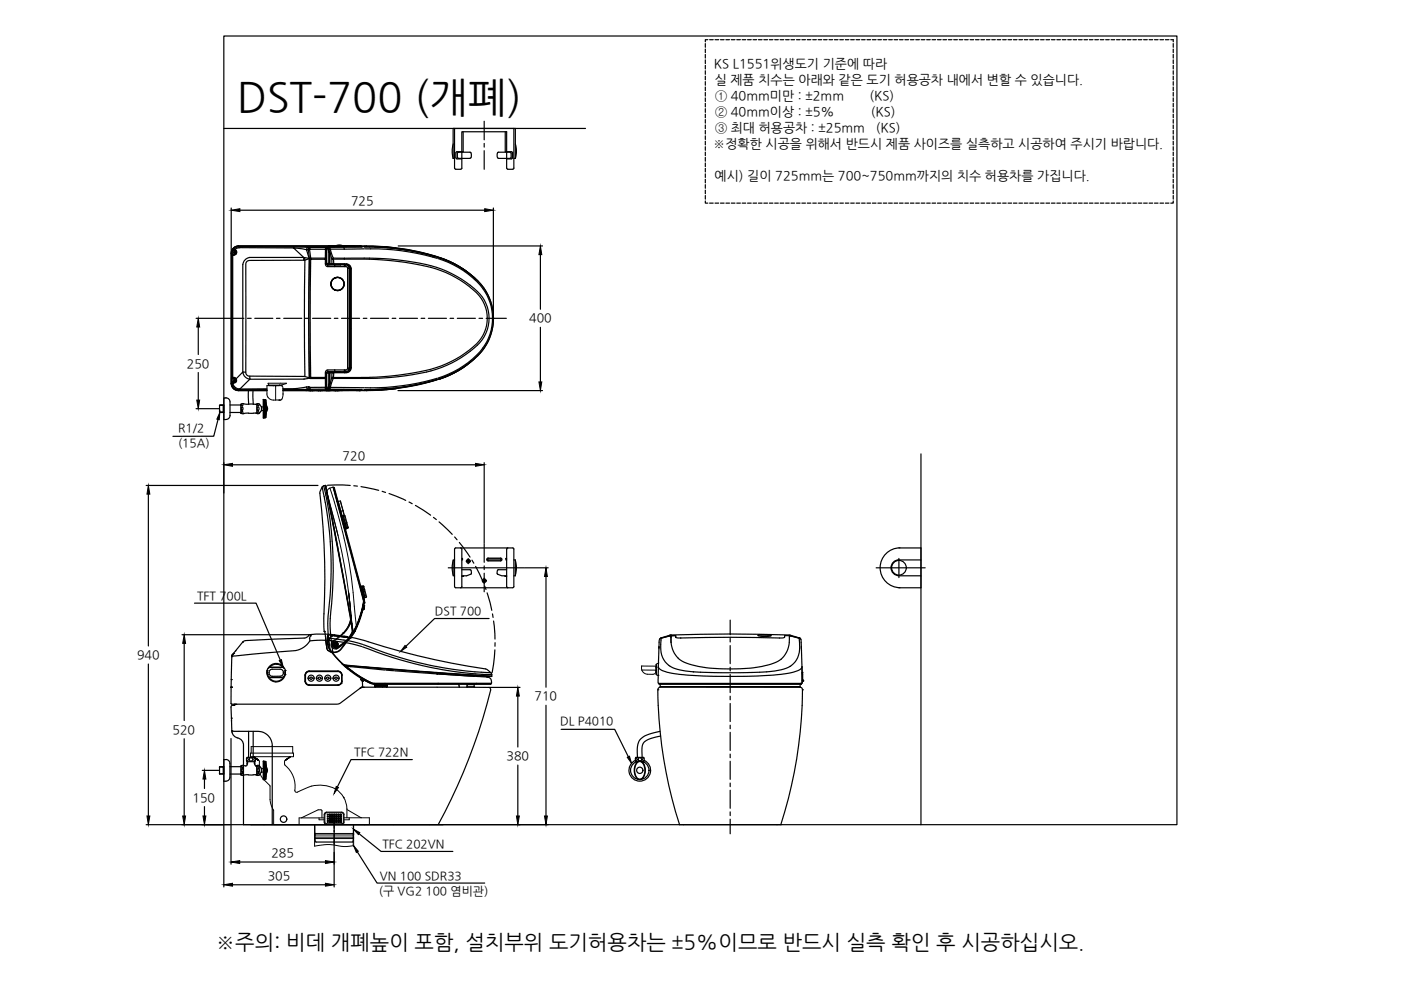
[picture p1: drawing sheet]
<svg xmlns="http://www.w3.org/2000/svg" width="297mm" height="210mm" viewBox="0 0 297 210" stroke-linecap="round" stroke-linejoin="round" font-family="sans-serif">
<!-- layer: 0 -->
<g fill="none" stroke="#000" stroke-width=".25">
<path d="M49 44.1v9.4M49 53.7v27.6M49 53.7h.1M49.1 53.7h.1M49.1 53.7v27.6M49.1 53.9h.1M49.1 54v.1M49.1 53.9v.1M49.2 53.1h.5M49.2 53.9l-.1 .2M49.2 53.9h.5M49.2 53.7v.2"/>
<path d="M49.3 52.9l.1 .2h.3M49.4 54l-.2 .1v25.9h.1M49.6 52.8l-.3 .1M49.6 52.8l.1 .3M49.6 52.8h.1M49.6 52.8l.2 .1v.2M49.7 54l-.6 .1M49.7 54h.1M49.7 53.9l-.1 .2 .1-.1M49.7 53.1h.1M49.7 53.9h-.5l.2 .1M49.7 53.1l-.4 .1-.2 .8"/>
<path d="M49.7 53.2a.35 .35 0 0 1 .3 .3 .35 .35 0 0 1-.3 .4M49.7 53.9v.1M49.7 53.1a.39 .39 0 0 1 .4 .4 .39 .39 0 0 1-.4 .4M49.8 53.1l.3 .4-.1 .4M49.9 53.5l-.2 .2M50 53.2a.44 .44 0 0 1 .1 .5 .44 .44 0 0 1-.4 .3M50.5 52.2h.1M50.5 52.2a1.54 1.54 0 0 0-1.5 1.5M50.6 52.1a1.53 1.53 0 0 0-1.6 1.6M50.6 52.2l.1 .1 14.7 .1M50.6 52.2a1.48 1.48 0 0 0-1.5 1.5l.2-.8M50.6 52.2h19.1"/>
<path d="M50.7 52.5v-.2l-.5 .1-.6 .4M50.9 52.5l-1.1 .4a.65 .65 0 0 1 .3 .8 .65 .65 0 0 1-.8 .4v25.9M50.9 44.6h51.9M50.9 52.3v.2M52.3 55.4l.7-.2h11.6v24.6l-11.6-.1a.77 .77 0 0 1-.9-.8v-23zM62.3 52.4v.2l-11.4-.1M64.4 55.2v-.6h-11.4a1.76 1.76 0 0 0-1.5 1.5v22.8h.6M64.6 54.6l-2.3-2 2.7 .3 .1-.3 .3-.2 3.6 .1v.3l.2 .1v1.9M64.6 54.6l1 .2-1 .4zM65.4 53l-.4-.1 .6 1.9M65.5 52.6l.3-.1-.1 .3h-.2l-.2 .2zM65.6 54.8h.1"/>
<path d="M65.6 55v-.2l-.2 12.7 .2 12.6v-.1M65.6 54.8h.3zM65.6 52.9l-.2 .1 .2 1.8M65.9 54.7l-.2-1.9h3.3v1.9l.2 .2-.2-.1M65.9 54.7l-.3 .1M69 55.9h.2M69 52.4l.3 .3 .2-.1 .1 .2M69.2 55.9v-1l-.2 .1v-.3h-3.1v.3h-.3l-.1 18.8 .1 6.2h.3v.3M69.2 55.9l.3 .3M69.2 52.9l.1-.2v3.2M69.3 55.9h-.1M69.3 55.9l.2 .2"/>
<path d="M69.5 56.2v.3M69.5 56.2h1.4l.1 .3M69.5 52.4h-.5l.3 .3M69.5 52.5l.4 1.3v2.1l.5 .1M69.5 52.5h.2M69.5 56.1v.1M69.5 52.4h.1M69.6 52.8l.1 .6M69.6 52.8h.1M69.6 52.2l3.3 .1M69.6 52.2h.1M69.7 52.2h.1"/>
<path d="M69.7 52.5l.2 .4M69.7 52.2h.5zM69.7 52.2h.5M69.7 52.1v.1M69.7 55.9h-.4M69.7 52.1l-19.2 .1M69.7 53.2v2.7M69.7 55.9h.2M69.7 55.8l.2 .3M69.7 53.4l.1 .2M69.7 53.3v.1M69.8 53.6l.1 .3"/>
<path d="M69.8 53.5v.1M69.8 52.1l-.1 .1M69.8 52.1h.1M69.8 52.1h5M69.8 52.1h-.1M69.8 53.6h.1M69.9 53.9v2M69.9 53.9h.1M69.9 52.1h.3M69.9 52.1h.1M69.9 55.9l.1 .1M69.9 52.1h3.2"/>
<path d="M70 52.1h.1M70 52.4l-.5 .1M70 52.1h1.3zM70 52.1h3.5h-.4M70 56h.4M70 52.4h-.4h.2l-.1 .1M70 52.1h4.1M70.2 52.1h.1M70.2 52.2l2.7 .1M70.2 52.2h2.7M70.4 54.9h.3l.1 1-.4 .1zM70.4 54.9l.3-.2v.2h2.3"/>
<path d="M70.4 56h.1M70.7 56h2.3a1.07 1.07 0 0 1 1.5 1v20.9a1.08 1.08 0 0 1-1.1 1.1M70.9 56v.1M70.9 56.1h1.4M70.9 56.1h.1M70.9 56.1h1.3M71 56.5l-1.8-.1-.2-.3v-1.1h-3.1v25h3.1v-1.1l.3-.4 1.7-.1M71 56.1h-1.5M71 56.1h.1M71 56.5h2M71 59a1.38 1.38 0 0 0-.8 1.2 1.38 1.38 0 0 0 .8 1.3 1.38 1.38 0 0 1-.8-1.3 1.38 1.38 0 0 1 .8-1.3v.1a1.37 1.37 0 0 1 1.9 1.2 1.37 1.37 0 0 1-1.9 1.2M71 58.9a1.39 1.39 0 0 1 1.9 1 1.39 1.39 0 0 1-1.3 1.7"/>
<path d="M71 58.9a1.41 1.41 0 0 0-.9 1.3 1.41 1.41 0 0 0 .9 1.3M71 58.9a1.42 1.42 0 0 0-.8 1.3 1.42 1.42 0 0 0 .8 1.3M71 58.9h.1M71 58.9a1.4 1.4 0 0 1 2 1.3 1.4 1.4 0 0 1-2 1.3M71 58.9v.1M71.3 52.1l.6-.2 .7 .2M71.3 52.1h.1M71.3 52.1h-.1M71.3 58.8v.1M71.6 58.8h.1M72.2 56.1h-1.2M72.3 56.1h-.1"/>
<path d="M72.3 56.1h1M72.3 56v.1M72.6 52.1h-.1M72.6 52.1h2.1h-.4M72.6 52.1h2.1M72.6 52.1h.1M72.9 52.4h-3.1l.2 .4-.1 .1 .4 2M72.9 52.4l.1 .4M72.9 52.2h.3zM72.9 52.2h1.8h-1.5M72.9 52.1h.1M72.9 52.1h.2"/>
<path d="M72.9 52.3h.1M72.9 52.2v.1M73 56.1l-2.1 .1M73 52.8h-3l.7 1.9 2.3 .1M73 56.1v.4M73 54.8a67.8 67.8 0 0 1 19.5 1.9 21.9 21.9 0 0 1 9.8 6.3 8.1 8.1 0 0 1-2.6 11.5 24.6 24.6 0 0 1-12.3 5 109.4 109.4 0 0 1-16.7 .7l-.7 1.9 7.2 .1M73 54.9a70.2 70.2 0 0 1 19.4 2.1 20.9 20.9 0 0 1 9.6 6.2 7.8 7.8 0 0 1-2.5 11 24.4 24.4 0 0 1-12.1 4.9l-4.6 .6-4.5 .3M73 54.8v.1M73 56.5l.5 .1 .2 .3M73 56h-2.6M73.1 52.1h.1M73.1 52.1l1.9 .1"/>
<path d="M73.3 56v.1M73.3 56.5v-.4a.83 .83 0 0 1 .7 .8l.1-.1M73.3 56.1a.76 .76 0 0 1 .8 .7M73.3 56.1h-.3M73.4 56a1.29 1.29 0 0 1 1.1 1M73.5 52.1h.1M73.7 56.9v21.2l-.2 .3h-.5M73.7 56.9h.3M73.9 56.4l.1 .5M74 56.9v21.2l-.1 .4M74.1 56.8h.2M74.1 56.8v21.4h.2"/>
<path d="M74.1 52.1h-.5M74.1 52.1h.1M74.2 56.4l.1 .5v5.8M74.2 56.4l.1 .4M74.2 56.5v.5M74.3 56.6l.1 .3M74.3 56.8v21.4M74.3 56.9v21.2M74.3 56.9v4.7M74.4 57v20.9M74.6 52.1h.1M74.6 52.1l.4 .1"/>
<path d="M74.7 52.1h.1M74.7 52.1h-1.6M74.8 52.1h.2M74.8 52.1h.1M75 52.2h.1M75 52.2h1.3M75 52.2h1.2M75 52.2l-2.1 .1M76.2 52.2h.3l-7 .2M76.2 52.2h.1M76.3 52.2h.2M76.3 52.2h.1"/>
<path d="M76.5 52.2l.2 .1M76.5 52.2h.1M76.5 52.2v.1M76.5 52.2l.1 .1M76.8 52.4h-3.9M77.2 52.8h-4.2M77.2 52.3l-7.2 .1M77.2 52.4a50.8 50.8 0 0 1 15.4 2.1M77.2 52.3a53.9 53.9 0 0 1 15.6 2.2M77.2 52.3h-.8M77.3 52.3a53.4 53.4 0 0 1 15.1 2.1M77.4 52.3h3.4l1.4 .2"/>
<path d="M77.4 52.8a49 49 0 0 1 15.2 2M77.6 52.1v.2M77.6 52.1l-1.3 .1M77.6 52.1l5.8 .4M79.7 52.3l2.2 .2M81.9 52.4l1.9 .1 .3 .2M82.2 52.4l1.7 .3M83.8 52.5a45.9 45.9 0 0 1 9.5 2.1M84.1 52.6a46.9 46.9 0 0 1 9.1 2M84.4 52.1h30.6M92.8 54.6a20.4 20.4 0 0 1 8.4 4.9M92.8 54.5a20.8 20.8 0 0 1 8.5 5"/>
<path d="M92.8 54.8a20.3 20.3 0 0 1 8.2 4.9M93.2 54.6l3.8 1.7M93.2 54.6h.1M93.3 54.7v-.1a20 20 0 0 1 5.8 3.1M93.3 54.6a20.1 20.1 0 0 1 7.4 4.4M98 56.9l1.5 1.1 1.8 1.5M101.1 59.7a10.8 10.8 0 0 1 0 15.5M101.3 59.5a11.1 11.1 0 0 1 0 15.9M101.3 59.5a11.3 11.3 0 0 1-1.9 17.6l-3.1 2-3.5 1.3M104.6 44.1v23.2M114.6 54v11.6M41.6 67.5h5.9"/>
<path d="M42 69.3v5.9M42 79v5.8M53 79.7v.7h11.4l1.2-.2M64.6 79.8l1 .3M69.2 79.1h-.2M69.2 79.1v1l-.2-.1v.3h-3.1M69.2 79.1h.1M69.3 79.1v3.2l-.1-.2M69.5 78.8l-.3 .3M69.5 78.8h.1M69.5 78.4v.4M69.5 78.8l-.2 .3"/>
<path d="M69.9 78.9a.43 .43 0 0 1-.6 .2M70 78.9l-.1 .2M70.4 79h.4l-.1 1h-.3zM70.4 78.9l-.4 .1M70.7 78.9l2.7 .1h-.4M70.9 61.4l.1 .1M71 61.5l.6 .1M71 78.4l-.1 .4h-1.4M71 78.4h2M71 78.9h1.2M71 78.8h1.1zM71.3 61.6h.1"/>
<path d="M71.6 61.6h.1M73 78.8l.3 .1-3.8-.1M73 78.4v.4h-2.1M73 79l-3.1 .1v2.1l-.4 1.2M73 78.9v.1M73.3 78.4v.4l.6-.3M73.3 78.9h.1M73.7 78.8l-.4 .1M74 78.5v-.4l-.1 .4M74 78l-.3 .1M74.3 78.2l-.1 .3M74.3 78.1l-.1 .5"/>
<path d="M74.3 69.6v8.5M74.3 62.7v6.9M74.3 78.1v.3M74.3 78.1h.1M74.3 62.7h.1M74.3 72.3h.1M74.3 69.6h.1M74.3 65.4h.1M74.5 77.9h-.1a1.06 1.06 0 0 1-1 1M97.5 78.4l-1.8 .9-2.5 1M99.2 77.2a19.6 19.6 0 0 1-5.9 3.1M100.7 76a19.2 19.2 0 0 1-7.4 4.3"/>
<path d="M101 75.3a20 20 0 0 1-8.2 4.9M101.2 75.5a20.1 20.1 0 0 1-8.4 4.9M114.6 69.4v11.6M41.6 86.6h4.8M46.2 88.9l-.9 3.6h-8.6M47.5 98.1v6.4M49 81.3a1.53 1.53 0 0 0 1.6 1.5M49 81.3h.1M49 81.3a1.5 1.5 0 0 0 1.5 1.5M49.1 80.1v.2M49.1 80.1l.3 .1M49.1 80.2v.8"/>
<path d="M49.1 81h.1l-.1 .1M49.1 80.3h.1M49.1 80.2h.1v.8h.5M49.1 81.1l.1 .1M49.1 80.9v.2M49.2 81.2l.1 .5M49.2 81.2a1.48 1.48 0 0 0 1.5 1.4M49.2 81.2h.1M49.2 81.2a1.33 1.33 0 0 0 1.4 1.6M49.2 81.3h.1M49.2 81.2v.1M49.3 98.5h51.5"/>
<path d="M49.3 81l-.1 .2M49.3 80h.4l.4 .3M49.3 80l.1 .2h.3M49.4 81l-.2 .2M49.4 80.2h-.2h.5M49.6 80l.5 .4M49.7 81l-.1 .2M49.7 81l-.5 .2M49.7 81h-.5h.3M49.7 80.2l-.6 .1M49.7 80.3a.35 .35 0 0 1 .3 .3 .35 .35 0 0 1-.3 .4M49.7 80.2h.1"/>
<path d="M49.7 81h.1M49.7 80.2a.39 .39 0 0 1 .4 .4 .39 .39 0 0 1-.4 .4M50.1 80.4a.42 .42 0 0 1-.4 .6M50.1 80.3l1.4-1.4a1.75 1.75 0 0 0 1.5 1.5l-2.1 2.1M50.1 80.3a.6 .6 0 0 1-.1 .7 .6 .6 0 0 1-.7 .2 1.56 1.56 0 0 0 1.6 1.3M50.1 80.3v.1M50.5 82.6h.2M50.5 82.8h6.1M50.5 82.8h.1M50.6 82.8h.1M50.7 82.5v.1M50.7 82.6l-.1 .2"/>
<path d="M50.7 82.6h.1M50.9 82.5v.1M56.6 82.6h-5.9M56.6 82.4l-5.7 .1M64.7 82.7h.1M64.7 82.8h.9M64.8 82.8h.1M65 82.1l.4-.1 .3 .1M65 82.1l-2.7 .3h-2.3M65 82.1l.3 .4h.5M65.3 82l.2 .4 .3 .1M65.4 82.8h1.3"/>
<path d="M65.4 82.5l-5.4 .1M65.6 80.2h.1M65.6 82.8h.1M65.6 82.8h6.1h-6.1M65.6 80.1v.1M65.6 82.7h-.9M65.6 80.1l.3 .1M65.7 82.1l.1 .4M67.1 82.8l.5 .1M68.4 82.8l-.8 .1M68.9 82.8h1.3M69 80.2l.2-.1-.2 .2v1.8h-3.3"/>
<path d="M69.2 80.2v1.9h-.2v.4h-3.2M69.2 82.3l-.2 .2 7.5 .3h-.3M69.5 82.5l.5 .1M69.5 82.4l-.2-.1-.3 .2M69.5 82.4v.1M69.6 82.2l-.1 .2M69.6 82.6h-.1M69.7 82.4l.1 .1-.2 .1h.4M69.7 82.4l-.2 .1M69.7 81.6l-.1 .6M69.7 81.6v.1M69.8 81.4l-.1 .2"/>
<path d="M69.8 81.4h.1M69.9 82.1l-.2 .3M69.9 81l-.1 .4M69.9 81v-1.9h-.2v2.6M69.9 81h.1M70 82.6l2.6 .1M70.4 80l-.1 .1M70.7 82.8l.8 .1M70.7 80v.2l-.4-.1-.4 2h.1l-.2 .4 7 .1M71.7 82.8h.1M71.7 82.7l-6.1 .1M71.7 82.7v.1"/>
<path d="M71.7 82.7l.9 .1h-.9M72 82.8l-.5 .1M72.5 82.8h.1M73.4 82.7h3.8M76.2 82.8h.1M76.2 82.8h-4.4M76.3 82.8h.2zM76.3 82.8h.1M76.5 82.7v.1M77.6 82.8h.1M77.6 82.7l-17.6 .1M78.3 80h-7.6"/>
<path d="M79.6 82.6h-2.4M81.9 82.5l-2.2 .2M82.2 82.5l-1.4 .2h-3.4M83.5 82.3l-3.9 .3M83.9 82.3l-1.7 .2M84.1 82.4l-2.2 .2M84.1 82.3v.1M84.1 82.4l-6.5 .4M84.4 82.8h30.6M92.5 80.5a52.8 52.8 0 0 1-15.3 2.2M92.6 80.2a49.8 49.8 0 0 1-15.2 2M92.6 80.5a50.8 50.8 0 0 1-13 2.1"/>
<path d="M92.8 80.4a52.1 52.1 0 0 1-15.6 2.3M93.2 80.3a46.9 46.9 0 0 1-9.1 2.1M93.3 80.3h-.1M102.7 98.1v17M31 102.9h36.4M31.5 104.8v32.2M68.6 103h.4l2.2 11.5M68.6 103l.7 3.3M68.6 103l-.3 .3M69 102.9l2.3 11.6M69.1 103.1h.1M69.1 103.1l5 26.8"/>
<path d="M69.4 106.3a83.4 83.4 0 0 1 .6 24.8l.1 3 .4 4.1M71.2 114.5l3.5 19.1a2.26 2.26 0 0 1-.7 1.5l-1.7 2.5a1.77 1.77 0 0 1-1.8 .6M71.2 114.5l3.6 18.8v.5l-.3 .5M38.6 134.6h27M39.1 136.4v16.4M41.2 127.9h13.1l5.1 12.1M49.1 139.1h.1M49.3 138.8l-.2 .5M49.3 138.8l-.2 .3M49.3 138.8h.1M49.5 138.5l-.3 .6M49.5 138.5h.1"/>
<path d="M49.5 138.5l-.2 .3M50 137.9l-.1 .2M51.4 136.2h.1M51.4 136.2l-2.1 2.6M64.5 135.3l-12.4 .5-.7 .4M65.7 134.6l-.7 .5-.5 .2M65.8 134.8l-.2 .6 .1 .5M65.8 134.8h.1M68.7 133.9l-.1-1.9a168.1 168.1 0 0 0-.8-27.6l.5-1.1v.1a78 78 0 0 1 1.2 27.7l.1 3 .4 4 .5 .1M68.7 133.9h.2M68.9 133.9h-.2M68.9 133.9l.1 1"/>
<path d="M69 134.9l.1 .4M69.2 135.8l-3.5 .1a4.4 4.4 0 0 1-3.5 2.1l-13.1 1.1-.1 6.6M69.3 137.3l-.3-2 .3 2.3 .2 .3M69.5 136.6h.1M69.5 137.9l.6 .4M69.5 137.9h.1M69.7 135.8a1.85 1.85 0 0 0 .2 1.8l1.9 2.3a2.29 2.29 0 0 0 1.4 1.1l19.3 1.6M69.7 135.8l4.1 .5 2.9 .8M69.7 135.8a1.51 1.51 0 0 0 0 1.7l1.4 1.7 2.2 2.2M69.7 135.8l.3-.5 3.9 .6 3 .7M70 135.3l-.4 .4M70 138.1l.5 .2"/>
<path d="M70.3 134.9h.1M70.3 134.9l.4-.1 2.3 .3M70.4 134.8l-.6 .6M70.9 134.8l.1-.2 2.7 .4M70.9 134.8l-1.5-.2 .1 2M70.9 134.8l2.1 .3M70.9 134.8h.1M71 134.6l-3.8-.2-1.5 .2 .1 .2M73 135.1h.3M73.3 135.1h.4M73.3 135.1l1.1 .2M73.7 135.1l.1 .1"/>
<path d="M73.7 135v.1M73.7 135l.2 .2M74.4 135.1v.2M74.4 135.1l1.8 .4a169.4 169.4 0 0 0 27 6.4l.9 .7M74.4 135.1l-.1 .2M74.6 134.3l-2.2 3.3a1.56 1.56 0 0 1-1.9 .6M76.9 137.2a81.2 81.2 0 0 0 24 5.7M77 136.7a78.1 78.1 0 0 0 27.1 5.9M103.7 131.1h-11.6l-6.1 5.9M111.2 120.4h5M115.8 122.2v23.5M139.7 137.2l-.1 4.4a6.8 6.8 0 0 0 4 1.3l2.1 .2a148.2 148.2 0 0 0 18.4 0l2.7-.3a5.9 5.9 0 0 0 3.2-1.2v-.2"/>
<path d="M139.7 137.2v.4M140.1 135.3l-.3 .5-.1 1.4M140.1 135.3h.1M140.2 135.2l-.4 .4M142.1 134.8l-2 .5v.4a5.4 5.4 0 0 0 2 5.6 17.9 17.9 0 0 0 7.9 1.3 84.1 84.1 0 0 0 15.6-.6 4.7 4.7 0 0 0 3.9-5.7v-1l-1.9-.5M142.1 134.8h.2v1.4M142.3 134.8l-2.2 .5M142.3 134.8h1v.3M142.3 134.8h.1M142.3 134.8h-.2M142.3 136.3a5.1 5.1 0 0 0 4.4 4.7 38.1 38.1 0 0 0 16.8-.2 4.9 4.9 0 0 0 3.8-4.5M143.3 135.1l.3 .1 .7 .1"/>
<path d="M143.3 135.1h.1M144.3 135.3l10.5-.2 11.1 .2 .4-.2v-.3h1.2l2 .5M144.3 135.3h.1M160.7 134.7l2.8 .1-1.4 .2-1.2-.2zM160.8 134.6l2.5 .1M165.3 135.3h.1M167.5 134.8h.1M167.6 134.8h-.2l-.1 1.4M167.6 134.7l1.9 .5M167.6 134.7l-.3-.1a344.5 344.5 0 0 0-25.3 .1l-1.8 .5M169.5 135.2l.3 .4M169.5 135.3l.3 .3 .1 2"/>
<path d="M169.5 135.3h.1M169.9 137.2l.1 4.1M31.5 140.8v32.2M39.1 156.6v16.4M49 156.6v26.6M49 149.9l.1 2.4M49 145.7h.1M49 145.7v3.5l.1 .1M49 144.1h.1M49.1 152.3l.1 2.7 5.5 .1a3 3 0 0 1 3 3.1v16.7M49.1 152.3h.1M49.1 155h.1"/>
<path d="M49.2 155.1a1.75 1.75 0 0 0 1.6 1.5 1.53 1.53 0 0 1 .8 1.4v16.9h4.2M49.6 149.5h.1M49.6 149.5v.1M49.7 149.3h.1M49.8 149.3l-.1 .2h-.5l-.2 .4M49.8 149.3l-.2 .2M50.2 149.3h-.4M56.6 142.2l.1 .8M56.6 142.2h.1M56.6 142.6l.1 .4M56.6 142.2v.4M56.7 142.6h.1"/>
<path d="M56.7 143h.1M56.7 143a.76 .76 0 0 0 .8 .6l2.1 .1M57.3 141.5a.99 .99 0 0 0-.7 1.3 1.96 1.96 0 0 0 2.3 1.8 1.96 1.96 0 0 0 1.6-2.5M57.3 141.5h.1M57.3 141.5h2.5M59.8 141.5h.1M59.8 141.5a.67 .67 0 0 1 .7 .7M60 141.5a1.81 1.81 0 0 0-2.9 .1M60.1 142.6v.1M60.1 142.6a.67 .67 0 0 0-.7-.7h-1.7a.76 .76 0 0 0-.7 .7 .76 .76 0 0 0 .7 .8h1.7a.71 .71 0 0 0 .7-.7M60.2 143.4a1.79 1.79 0 0 1-1.6 1.1 1.79 1.79 0 0 1-1.7-1.1M60.3 141.7a1.96 1.96 0 0 0-1.7-1 1.96 1.96 0 0 0-1.8 1"/>
<path d="M60.4 143h.1M60.4 143a.76 .76 0 0 1-.7 .6M60.5 142.2l-.1 .8M60.5 142.2h.1M60.5 142.6h.1M64.7 144.4a.8 .8 0 0 0 .8 .8M64.7 144.4v-1.3v1.3M64.7 144.4l.2 .6 .6 .3M64.8 144.4a.77 .77 0 0 0 .7 .8M64.8 144.6v.1M65.3 143.8h.4a.25 .25 0 0 1 .3-.3 .25 .25 0 0 1 .2 .3h.4M65.3 143.8a.65 .65 0 0 0 .7 .6 .65 .65 0 0 0 .6-.6"/>
<path d="M65.3 143.8a.65 .65 0 0 1 .7-.7 .65 .65 0 0 1 .6 .7M65.5 142.4h6.2a.77 .77 0 0 1 .8 .7M65.5 145.2h6.2M65.5 145.2l6.1 .1M65.5 142.4a.77 .77 0 0 0-.7 .7M65.5 142.3a.86 .86 0 0 0-.8 .8M65.7 143.8a.25 .25 0 0 0 .3 .3 .25 .25 0 0 0 .2-.3M67.1 143.8a.65 .65 0 0 0 .6 .6 .65 .65 0 0 0 .7-.6M67.1 143.8a.65 .65 0 0 1 .6-.7 .65 .65 0 0 1 .7 .7M67.1 143.8h.4a.24 .24 0 0 1 .2-.3 .24 .24 0 0 1 .3 .3h.4M67.5 143.8a.24 .24 0 0 0 .2 .3 .24 .24 0 0 0 .3-.3M68.8 143.8h.4a.24 .24 0 0 1 .3-.3 .24 .24 0 0 1 .2 .3h.4"/>
<path d="M68.9 143.8a.65 .65 0 0 0 .6 .6 .65 .65 0 0 0 .6-.6M68.9 143.8a.65 .65 0 0 1 .6-.7 .65 .65 0 0 1 .6 .7M69.2 143.8a.24 .24 0 0 0 .3 .3 .24 .24 0 0 0 .2-.3M70.6 143.8h.4a.25 .25 0 0 1 .2-.3 .25 .25 0 0 1 .3 .3h.4M70.6 143.8a.65 .65 0 0 0 .7 .6 .65 .65 0 0 0 .6-.6M70.6 143.8a.65 .65 0 0 1 .7-.7 .65 .65 0 0 1 .6 .7M71 143.8a.25 .25 0 0 0 .2 .3 .25 .25 0 0 0 .3-.3M71.6 142.3l-6.1 .1a.8 .8 0 0 0-.8 .7l.1 1.4M71.6 142.3v.1a.76 .76 0 0 1 .8 .7M71.6 145.2v.1M71.7 142.3a.86 .86 0 0 1 .8 .8M72.3 144.9h.1"/>
<path d="M72.4 144.4a.76 .76 0 0 1-.6 .8M72.4 144.4h.1M72.5 144.4a.77 .77 0 0 1-.8 .8M72.5 140.7l1.2 1.1M72.5 144.4l-.2 .6-.6 .3M72.5 140.6l.2 .3 .7 .2 19.1 1.5M72.5 144.4l-.1-1.3v1.4M72.7 140.9h.1M73 141l.6 .6 1.6 1.2 2.3 1.4M73.2 141.1l.3 .3-.3-.3M73.3 141.1l.3 .2M73.6 141.4l1.9 1.5a13.7 13.7 0 0 0 3.9 2 17.3 17.3 0 0 1-5.8-3.5z"/>
<path d="M73.6 141.3l4.6 .4M73.6 141.3h.1M73.7 141.8a17.7 17.7 0 0 0 5.7 3.3M74.1 141.9l.2 .1M74.2 141.3h.1M76.3 143.7l2.1 1.1M76.5 144.1l.3 .3 .1 1.2-.3 .1M76.5 144.1h.1M76.5 144.1l.3 .2M76.6 145.7l-4.4 3.3-.6 .3h-22.5M76.6 145.7h.1M76.8 145.7h.3l-.8 .2"/>
<path d="M76.8 144.3v.1M76.8 144.4h.1M76.8 144.3h.1M76.9 141.4l27.2 2M77.1 145.7h26.6M78.1 141.7l3.5 .4M79.3 145.1l.1 .1M79.4 145.1v.1M79.4 144.9l24.7 .1-.1 .1h-24.6M79.4 145.1l.1 .1M79.4 145.3h1.8v.3M79.4 145.2v.1"/>
<path d="M79.4 145.3v.3M79.4 145.6h1.8M79.4 145.6l.2 .1M79.8 145.1h.1M80.8 145.1h.1M80.9 145.1h.1M81.2 145.6l-.2 .1M81.3 145.1l-1.9 .1M81.8 142.1l1.7 .1M82 145.3h.1M82.1 145.6l-.2 .1M82.1 145.2l-.1 .1h-.8h.8v.3h-.8"/>
<path d="M82.1 145.2v.1M82.1 145.3v.3M82.1 145.1l-.9 .1v.1h-1.8M82.2 145.1l-.1 .1M83.7 142.2l9 .7M92.4 142.7l11.9 .6M92.5 142.6l11.8 .8v-.4l-3.4-.1M92.6 142.9l7.8 .5M92.7 142.9h.1M92.7 142.9l7.8 .5M97.2 145.1l.2 .6M99 145.6v.1"/>
<path d="M99 145.2v.4M99.2 145.1l-.1 .1h1.4v.4h-1.5M100.4 143.4l2.9 .1M100.5 143.4h.1M100.6 145.1h.1M103.3 143.5h.1M103.3 143.5a.94 .94 0 0 1 .8 1.4h-22.5M103.7 145.7l.2 .2 .1 .5M103.8 145.7h6.5M104 146.4a121.5 121.5 0 0 1-11.1 28.5M104.1 142.6l.2 .4M109.8 147.6v10.8"/>
<path d="M115.8 149.5v23.5M139.5 146.3a95.3 95.3 0 0 0 4.6 28.5M139.5 146.3h.1M139.5 146.2a.88 .88 0 0 1 1.2-.5h29l.3 .2 .1 .4M139.6 144.8l.1 .1M139.6 141.4l-.1 3.4M139.7 144.9h30.2M139.7 144.9v.1a1.12 1.12 0 0 0 1.1 .1h29M140 155.1a6.8 6.8 0 0 0-4.4 1.9l-.5 1.3v2.3M140 145.1v.5h29.7l-.1-.5M140.1 156.1a6.4 6.4 0 0 0-3.7 1.4l-.3 1v2M169.9 144.9l.2-.1-.1-3.4 .1 3.4-.2 .1"/>
<path d="M169.9 144.9l-.1 .2M170.1 141.3l-.1 .1M170.1 142.6h.1M170.1 142.7v1.6M170.1 142.7l.1 1.6M170.1 146.3a95 95 0 0 1-4.5 28.5M170.1 146.3h.1M170.2 144.1l.2 .2-.2 .1 .2-.1M31 174.9h17.9M42.9 163.3h3.5M43.3 165.2v2M43.3 171v2"/>
<path d="M47.5 175v13.1M53.2 174.9h63M66.7 174.9l.1 1.8h.1M66.7 177.8h.2M66.7 177.5h.2M66.8 177.8l.1 .7h7.9l.1-.7h-.1M66.9 177h-.1v.5M70.8 172.9v15.2M74.8 177h.1v.5h-.1M74.9 174.9v1.8h-.1M76.1 176.8l4.7 3.7h15.2M109.8 162.2v10.8"/>
<path d="M144.1 174.8h.1M144.1 174.8h21.4M144.1 174.8v.1M165.5 174.8h.1M49.3 187.6h19.7M50.8 182.8h18.2"/>
<circle cx="49.7" cy="53.5" r=".17"/>
<circle cx="49.7" cy="53.5" r=".12"/>
<circle cx="49.7" cy="80.6" r=".17"/>
<circle cx="49.7" cy="80.6" r=".12"/>
<circle cx="60.1" cy="173.7" r=".69"/>
</g>
<g fill="#000" stroke="#000" stroke-width=".21">
<path d="M49 44.6l1.9-.3v.6zM102.8 44.3l1.8 .3-1.8 .3zM114.6 52.1l.3 1.9h-.6zM42 67.5l.3 1.8h-.6zM41.7 84.8h.6l-.3 1.8zM46.6 87.5l-.1 1.5-.5-.1zM47.5 98.5l1.8-.3v.7zM100.8 98.2l1.9 .3-1.9 .4zM114.3 81h.6l-.3 1.8zM31.5 102.9l.3 1.9h-.6zM39.1 134.6l.2 1.8h-.6zM59.2 140.1l.5-.2 .3 1.5z"/>
<path d="M85.9 136.9l.3 .3-1.3 .9zM115.8 120.4l.3 1.8h-.7zM109.8 145.7l.3 1.9h-.6zM31.2 173h.6l-.3 1.9zM38.7 173h.6l-.2 1.9zM43 173h.6l-.3 1.9zM43.3 163.3l.3 1.9h-.6zM74.9 175.8l1.4 .7-.3 .4zM109.5 173h.6l-.3 1.9zM115.4 173h.7l-.3 1.9zM47.5 187.6l1.8-.3v.6zM49 182.8l1.8-.3v.6z"/>
<path d="M69 182.5l1.8 .3-1.8 .3zM69 187.3l1.8 .3-1.8 .3z"/>
</g>
<!-- layer: 4 -->
<g fill="none" stroke="#000" stroke-width=".25">
<path d="M96.1 33.6v-6.4h13.2v6.4M96.1 33.6h.3M96.1 30.5l-.2 1.5 .2 1.6M96.4 27.2v8.5M96.6 32.4v1.1M96.7 33.4l.2 .3M96.9 33.7h1M97 32.5v.9M97 33.3l.2 .3M97.2 33.6h2.4M98.2 27.9v4.3h-1.3l-.2 .2M99.8 32.4l-.2-.1h-2.4l-.2 .2"/>
<path d="M99.9 32.4v.8l-.3 .4M105.5 32.4l-.1 .8 .3 .4M105.5 32.4l.2-.1h2.6l.1 1.1-.2 .2M105.7 33.6h2.4M107.1 27.9v4.3h1.5l.1 1.2-.3 .3M107.4 33.7h1M108.9 27.2v8.6l-1.2 .1-.3-.2v-7.8h-9.5v7.8l-.2 .2h-1.1l-.2-.3M108.9 33.6h.4M109.3 30.5l.2 1.5-.2 1.6M46.5 87.4l1 .1zM46.5 86l1-.1zM46.5 86v1.4"/>
<path d="M47.3 85.9v1.6M47.5 85.9v1.5M47.9 84.4h-.4v4.6h.4M47.9 84.4h.1M47.9 88.9h.1M47.9 84.4a.84 .84 0 0 1 .9 .8M48.8 85.2v2.9a.84 .84 0 0 1-.9 .8M48.8 85.9h2.3M48.8 87.5h2.3M51.1 85.7v1.9v-.1M51.1 87.5h.1M51.1 87.6l.5 .1"/>
<path d="M51.2 87.6l.2-.4 .1 .5M51.2 86.3a.35 .35 0 0 1 .3 .3 .35 .35 0 0 1-.3 .4zM51.5 85.6l-.1 .5-.2-.4M51.6 85.6l-.5 .1M52.7 82.8v2.9M53.6 82.8l.1 2.9-2-.1M53.7 85.7h.5M54.1 87.6h.3M54.1 85.7h.3M54.2 87.6l-2.5 .1M54.5 85.6l.2 .4 .2-.4M54.6 86.3a.36 .36 0 0 1 .3 .3 .36 .36 0 0 1-.3 .4z"/>
<path d="M54.9 87.7l-.2-.4-.2 .4M55.1 87.5l-.3 .2-.4-.1M55.1 85.9l-.3-.3-.4 .1v1.9M55.1 85.9l.3 .4M55.4 86.3v.7h.4M55.4 87l-.3 .4M55.4 86.3h.4M55.9 84.7h-.1v3.9h.1M55.9 84.7h.1M55.9 84.7v3.9h.3M55.9 85.8h.3M55.9 87.5h.3"/>
<path d="M55.9 87.9h.3M55.9 85.2h.3M55.9 85.1h.3M55.9 85h.3M55.9 84.9h.3M55.9 84.8h.3M55.9 87.7h.3M55.9 87.8h.3M55.9 87.6h.3M55.9 87.2h.3M55.9 87.3h.3M55.9 87.4h.3"/>
<path d="M55.9 86.7h.3M55.9 86.8h.3M55.9 86.9h.3M55.9 87h.3M55.9 87.1h.3M55.9 86.6h.3M55.9 86.5h.3M55.9 86.4h.3M55.9 86.3h.3M55.9 86.2h.3M55.9 86.1h.3M55.9 86h.3"/>
<path d="M55.9 85.9h.3M55.9 85.6h.3M55.9 85.5h.3M55.9 85.7h.3M55.9 85.4h.3M55.9 85.3h.3M55.9 88.2h.3M55.9 88.3h.3M55.9 88.4h.3M55.9 88.5h.3M55.9 88h.3M55.9 88.1h.3"/>
<path d="M56.2 84.7l.1 .1M56.2 84.7v3.9M56.2 84.8v3.7M56.3 84.8h.1M56.3 84.8v3.7M56.4 84.8l.1 1.9-.1 1.8M56.4 88.5l-.2 .1M56.5 86l.2 .6-.2 .7M96.1 118.8l-.2 1.6 .2 1.5M96.4 118.7h-.3v3.4h.3M96.4 116.4v8M96.4 116.4l.2-.2h12.1l.2 .2v8.1l-12.3 .1-.2-.2"/>
<path d="M97.7 116.2l.2 .2v8l-.2 .2M97.9 118.4h.2v.3h-.2M103.5 118.5h2.6l.2 .1-.2 .2h-2.6M103.5 118.3h2.6M103.5 118.5l-.1 .1 .1 .2M103.5 118.3l-.3 .3 .3 .3M106.1 118.3l.3 .3-.3 .3h-2.6M107.4 118.4h-.1v.3h.1M107.7 116.2l-.3 .2v8l.3 .2M108.9 118.7h.4v3.4h-.4M109.3 118.8l.2 1.6-.2 1.5M190.6 116.2h4.7v8.4h-4.7"/>
<path d="M190.6 118.7h4.7M190.6 118.7a1.68 1.68 0 0 0-1.7 1.7 1.68 1.68 0 0 0 1.7 1.7h4.7M190.8 116.2a4.2 4.2 0 0 0-4.2 4.2 4.2 4.2 0 0 0 4.2 4.2M97.9 120.8h1.7M98.3 122.1v.1h-.4M99.6 120.8l.2 .1 .1 .7M99.8 121.7l-.9 .4h-1M99.9 121.6l-.1 .1M105.5 121.7l.9 .4h1M105.7 120.8h1.7M105.7 120.8l-.3 .3 .1 .6M107 122.1v.1h.4"/>
<path d="M52.7 155.1v5.5h1.3M53.7 155.1v5.5M46.5 164.1h.9zM46.5 162.6h.9zM46.5 162.6v1.5M47.3 162.6v1.5M47.5 161.1a.95 .95 0 0 1 1.2 .8v2.9a.97 .97 0 0 1-1.2 .8zM48.7 162.6h2.4M51.1 164.3l.3 .1 1.3-.1M51.2 164.3l.2-.4 .1 .5M51.2 163a.35 .35 0 0 1 .3 .3 .35 .35 0 0 1-.3 .4zM51.5 162.3l-.1 .5-.2-.5"/>
<path d="M52.3 160.7l.3 .3-.3 .4M52.4 161.5h1.6M52.4 161.5v.6M52.4 160.6h.3M52.4 160.6l-.2 .4 .2 .5M52.4 162.1l-.2 .3-.6-.1a.39 .39 0 0 0-.5 .3v1.7v-.2h-2.4M52.5 161.5l-.1 .3M52.5 161.8l-.1 .2M52.7 164.3h1M53.9 161.5l.1 .3M53.9 161.8l.1 .2M54 162.1l.4 .3"/>
<path d="M54 161.5v.6M54 160.6l.2 .4-.2 .5M54.1 160.7l-.3 .3 .3 .4M54.1 164.3h.3M54.2 164.2l-.5 .1M54.3 162.4l.1 .1M54.4 164.2h.1M54.4 162.5h.1M54.4 164.2l-.1 .1M54.4 164.2v.1M54.4 162.4v.1M54.5 162.3l.2 .4 .2-.4"/>
<path d="M54.6 163a.36 .36 0 0 1 .3 .3 .36 .36 0 0 1-.3 .4zM54.9 164.4l-.2-.4-.2 .4M55.1 162.5l.3 .4M55.1 162.6l-.3-.3-.4 .1v1.9l.4 .1 .3-.3M55.4 163v.7h.4M55.4 163h.4M55.4 162.9v.1M55.4 163.7v.1M55.4 163.8l-.3 .3M55.9 161.4h-.1v3.9h.1M55.9 161.4h.1M55.9 162.6h.3"/>
<path d="M55.9 164.1h.3M55.9 164.2h.3M55.9 162.5h.3M55.9 162.4h.3M55.9 161.4v3.9M55.9 164.5h.3M55.9 164.6h.3M55.9 161.8h.3M55.9 161.7h.3M55.9 161.6h.3M55.9 161.5h.3M55.9 164.4h.3"/>
<path d="M55.9 164.3h.3M55.9 163.8h.3M55.9 163.9h.3M55.9 164h.3M55.9 163.4h.3M55.9 163.5h.3M55.9 163.6h.3M55.9 163.7h.3M55.9 163.3h.3M55.9 163.2h.3M55.9 163.1h.3M55.9 163h.3"/>
<path d="M55.9 162.9h.3M55.9 162.8h.3M55.9 162.7h.3M55.9 162.3h.3M55.9 162.2h.3M55.9 162.1h.3M55.9 162h.3M55.9 161.9h.3M55.9 164.8h.3M55.9 164.9h.3M55.9 165h.3M55.9 165.1h.3"/>
<path d="M55.9 165.2h.3M55.9 164.7h.3M55.9 165.3h.3M56 165.2l-.1 .1M56.2 161.4l.2 .1M56.2 161.4v3.9M56.2 161.5v3.7M56.3 161.5v3.7M56.4 161.5l.1 1.9-.1 1.8M56.4 165.2l-.2 .1M56.5 162.7l.2 .6-.2 .7M134.7 161.2a2.3 2.3 0 0 0-.9 3.5 2.3 2.3 0 0 0 3.7 0 2.3 2.3 0 0 0-.9-3.5"/>
<path d="M134.8 160.7l.3 .3-.3 .4M134.8 161.5h.2M134.8 160.6h1.6M134.8 161.5v.1M134.8 160.6l-.1 .4 .1 .5M134.9 161.5h.1M135 161.7a.91 .91 0 0 1 .9-.3 .91 .91 0 0 1 .7 .8 2.59 2.59 0 0 1-.6 3 .97 .97 0 0 1-1.3-.7 2.93 2.93 0 0 1 .3-2.8zM135 161.8a.86 .86 0 0 1 1-.3 .86 .86 0 0 1 .5 .8 2.42 2.42 0 0 1-.7 2.9 1.24 1.24 0 0 1-1.2-1.5v-1.1zM136.3 161.5h.1M136.4 161.5h.1M136.4 161.5v.1M136.5 160.6l.1 .4-.1 .5"/>
<path d="M136.5 160.7l-.3 .3 .3 .4"/>
<circle cx="99.3" cy="119" r=".39"/>
<circle cx="99.3" cy="119" r=".2"/>
<circle cx="102.7" cy="123.1" r=".39"/>
<circle cx="102.7" cy="123.1" r=".2"/>
<circle cx="190.6" cy="120.4" r="1.56"/>
<circle cx="53.2" cy="161" r=".37"/>
<circle cx="135.6" cy="161" r=".37"/>
<circle cx="135.6" cy="163.3" r="1.96"/>
<circle cx="135.6" cy="163.3" r=".67"/>
</g>
<!-- layer: 1 -->
<g fill="none" stroke="#000" stroke-width=".25">
<path d="M98.8 119h.9M99.3 118.4v1.1M190.6 118.4v4.1M95 120.4h16.1M102.3 123.2h.8M102.7 122.6v1.1M185.8 120.4h10.4M53.8 160.4l1 .8-1-.7M60.5 161.2l1-.7-1 .7M61.5 160.5l-1 .7M72.8 169l.1 .1"/>
<circle cx="69.9" cy="173.5" r=".12"/>
<circle cx="69.9" cy="174.3" r=".12"/>
<circle cx="69.9" cy="172.7" r=".12"/>
<circle cx="69.9" cy="173.9" r=".12"/>
<circle cx="69.9" cy="173.1" r=".12"/>
<circle cx="70.4" cy="173.1" r=".12"/>
<circle cx="70.4" cy="172.7" r=".12"/>
<circle cx="70.4" cy="173.5" r=".12"/>
<circle cx="70.4" cy="174.3" r=".12"/>
<circle cx="70.4" cy="173.9" r=".12"/>
<circle cx="70.9" cy="173.1" r=".12"/>
<circle cx="70.9" cy="173.5" r=".12"/>
<circle cx="70.9" cy="172.7" r=".12"/>
<circle cx="70.9" cy="174.3" r=".12"/>
<circle cx="70.9" cy="173.9" r=".12"/>
<circle cx="71.3" cy="174.3" r=".12"/>
<circle cx="71.3" cy="173.5" r=".12"/>
<circle cx="71.3" cy="172.7" r=".12"/>
<circle cx="71.3" cy="173.1" r=".12"/>
<circle cx="71.3" cy="173.9" r=".12"/>
<circle cx="71.8" cy="173.9" r=".12"/>
<circle cx="71.8" cy="172.7" r=".12"/>
<circle cx="71.8" cy="173.1" r=".12"/>
<circle cx="71.8" cy="174.3" r=".12"/>
<circle cx="71.8" cy="173.5" r=".12"/>
<circle cx="72.2" cy="173.5" r=".12"/>
<circle cx="72.2" cy="173.1" r=".12"/>
<circle cx="72.2" cy="172.7" r=".12"/>
<circle cx="72.2" cy="174.3" r=".12"/>
<circle cx="72.2" cy="173.9" r=".12"/>
</g>
<!-- layer: CENTER -->
<g fill="none" stroke="#000" stroke-width=".25">
<path d="M102.7 25.7v3.9M102.7 30.4v.8M102.7 32v3.9M47.5 67.5h4.2M52.5 67.5h.8M54 67.5h3.8M58.6 67.5h.8M60.2 67.5h3.8M64.7 67.5h.8M66.3 67.5h3.8M70.9 67.5h.7M72.4 67.5h3.8"/>
<path d="M77 67.5h.8M78.5 67.5h3.9M83.1 67.5h.8M84.7 67.5h3.8M89.3 67.5h.8M90.8 67.5h3.9M95.4 67.5h.8M97 67.5h3.8M101.6 67.5h.7M103.1 67.5h4.3M69.4 102.9h4.9M75 103l.8 .1"/>
<path d="M76.5 103.2l3.8 .8M81 104.2l.7 .2M82.5 104.6l3.5 1.5M86.7 106.4l.7 .4M88.1 107.2l3.2 2M91.9 109.7l.6 .5M93.1 110.7l2.8 2.6M96.4 113.8l.5 .6M97.4 115l2.3 3.1M100.1 118.8l.4 .6M102.7 115.3v3.9M102.7 120v.8"/>
<path d="M100.8 120.1l1.7 3.4M102.7 121.5v4M102.8 124.3l.2 .7M103.3 125.7l1 3.7M104.4 130.2l.1 .7M104.6 131.7l.3 3.8M104.9 137.8l-.5 4.8M105 136.3l-.1 .7M154.8 131.5v3.1M154.8 135.4v.7M154.8 136.9v3.8M154.8 141.5v.8"/>
<path d="M154.8 143v3.8M154.8 147.6v.8M154.8 149.2v3.8M154.8 153.7v.8M154.8 155.3v3.8M154.8 159.9v.7M154.8 161.4v3.8M154.8 166v.8M154.8 167.5v3.9M154.8 172.1v.8M154.8 173.7v3.1"/>
</g>
<!-- layer: 0 -->
<g fill="none" stroke="#000" stroke-width=".21">
<path d="M56.7 84l.1 .2a1.39 1.39 0 0 0 1.2 .6M56.9 81.3l.2 .4h2.1M57 81.7h2.2M57 81.7h.1M57.8 81.8h.1M57.9 81.8h.1M58 84.8h.4M58.4 81.8h.1M58.4 81.8h-1.8l.1 2.2M58.4 81.8v3M58.5 84.8h.7M58.5 81.8h1.2"/>
<path d="M59.2 84.8h.1M59.2 81.7h.1M59.3 81.6l-.1 .1M59.6 81.8l.3 .2 .1 1.5M59.6 81.8h.1M60 83.5h.1M60 82.4h.1M60 83.5a.99 .99 0 0 1-.6 1.3h-.2M60.6 81.3l-1.4 .4M60.7 81.3h-3.8M60.7 81.3h.1M69.3 104.5l.6 2.2a162.2 162.2 0 0 1 4 19.1"/>
<path d="M69.3 104.5l2.4 9.1M69.3 104.5l.2 .9M69.6 105.6h.1M69.9 103.5l.4 1.1a107.6 107.6 0 0 1 4.6 21l.6 7.1-.4 1 .5-1M69.9 103.5a.9 .9 0 0 0-.6 1M70.7 103.3l-.8 .2M70.7 103.4l2.8 10.6M70.7 103.4l1 2.9M70.7 103.5h.1M70.8 103.3l.1 .1 2.8 10.6M71.4 106.2l.1 .1M71.5 106.3l3.1 10.9 2.6 9.9 .1 .7"/>
<path d="M71.7 106.3h.1M71.7 106.3l.9 3.1M72.1 106.2l.1 .1M72.1 106.2l-.4 .1M72.1 106.2l.9 3.1M72.2 108.4l.6-.1 .2 1M72.2 106.3l.6 2M72.5 109.3l.1 .1M72.6 109.4l.4 1.6M72.8 109.3l.4 1.7 .2-.1M72.8 109.3l.4 1.7h-.2M72.8 109.3l-.2 .1"/>
<path d="M73 109.3h-.2M73 109.3l.4 1.6M73 109.3l.2 .1 .3 1.3M73 111l.3 1 .2 .1M73.1 111l-.1 .1M73.3 112l.2 .1M73.3 112l-.1 .1M73.4 112.1l-.1 .2M73.4 110.9l.3 1-.2 .1-.3-1 .3 1.1M73.4 114l-2.8-10.7 6.5 23.8v.7M73.4 114l3 11.1M73.4 114h.1"/>
<path d="M73.5 110.7l-.1 .2M73.5 114l3.6 13.1 .1 .7M73.5 110.7l.3 1M73.7 111.9v.1M73.7 112l-.2 .1M73.8 111.7v.1M73.8 111.7l-.1 .2M73.8 111.8l-.1 .2M70.6 135.9a.93 .93 0 0 0-.4 1.1 .93 .93 0 0 0 1.1 .6M70.7 136.3a.55 .55 0 0 0-.2 .5 .55 .55 0 0 0 .5 .4M70.7 136.3h.1M70.8 136.2l-.1 .1"/>
<path d="M70.8 136.5v.3l.2 .2 .4-.1M71 136.5h-.2M71 136.4l-.1 .4 .2 .2M71.2 136.4l.2 .2-.1 .3M71.2 136.1h.1M71.2 136.1v.1M71.3 136.9l-.3 .1M71.3 136.4l-.3 .1M71.3 136.4l.2 .2-.1 .3M71.3 136.4l-.5 .1M71.3 136.1a.61 .61 0 0 1 .2 1M71.3 136.1v.1"/>
<path d="M71.3 137.3h.2l-.1 .1M71.3 137.5h.1M71.4 137.5l-.1 .1-.1-.2 .1 .1M71.4 137.5h.1M71.4 136.9h-.1M71.5 137.1h-.1M71.5 137.1h.1M71.6 137.5l-.2 .1M72.8 134.2h.1M72.8 134.2l-2.2 1.7 .1 .1M72.8 134.2l.1 .1M73.6 135.6l.1 .1"/>
<path d="M73.7 135.7l-2.3 1.8M73.7 135.7l-2.2 1.6M73.7 135.7l.1 .1-1.1 .9-1.1 .7M73.9 125.4l.4 3.2M73.9 125.8l.9 8.2M73.9 125.8l.4 2.8M74.3 131.6a5.2 5.2 0 0 1-1.3 2.3M74.3 128.6l.5 5.4M74.4 130.4l-.1 1.1M74.4 130.4a5.4 5.4 0 0 1-1.7 3.8M74.4 130.4v.1M74.4 131.9l-.1 .4"/>
<path d="M74.5 131.6h-.1v-1v1l-.4 1.1M74.6 132.1l.1 .7M74.7 133.1h.1M74.8 134.3l-1.1 1.4M74.8 134v.3l-.4-2.7a6.5 6.5 0 0 1-3.1 4l-.6 .4a.74 .74 0 0 0-.3 1.1 .74 .74 0 0 0 1.1 .2 12 12 0 0 0 3.3-3M74.8 134h.2M74.9 134.2l-1.2 1.5M74.9 134.2h.1a10.3 10.3 0 0 1-3.6 3.3M74.9 134.2h.1M74.9 134.1h.1M75 134l-.2 .3M75 133.7l-.2 .3"/>
<path d="M75.2 133.9l-.1 .3M75.2 133.9h-.2M75.3 133.8h.1M75.3 133.8l-.1 .1M75.3 133.8l-.8 1.3-.7 .7M75.5 132.9l-.3 1M75.6 132.7v.1M75.7 132.9l-.4 .9M76.4 125.1l.7 2M76.4 125.1l.6 2M76.5 124.2l.1 .1M76.5 124.3l.1 .1"/>
<path d="M76.6 124.3v.1M76.6 124.4l.2 .7M76.7 125l.1 .1M76.7 124.3l.2 .7-.1-.7h.2l.2 .7M76.7 124.3h-.1M76.7 124.3l-.1 .1M76.8 125.1l.1-.1 .5 1.7M76.8 125.1l.5 1.7M77 129.3h.1M77 124.2l.1 .2M77 128.1l-1.4 4.6 .9-2.3 .5-2.3M77 124.2l-.3 .1"/>
<path d="M77 128.1h.1M77 127.1l.1 .7zM77 124.2l.2 .1M77 128.6l-1.3 4.3 .8-2.1 .6-2.1M77 128.6l-.1 .1M77 128.6l.1 .1M77 127.8v.3M77 129l-.1 .3 .3-.2v-.2l-.2 .4M77.1 127.8a21.5 21.5 0 0 1-2.1 6.2M77.1 127.8l-.1 .3M77.1 127.1h.1l.1 .7M77.1 124.4l.2 .7"/>
<path d="M77.2 128.5h.1M77.2 128.5v.3M77.2 128.4v.4zM77.2 128.4h.1M77.2 125h-.3l.5 1.7M77.2 127.8h.1l-.2 .9M77.2 128.4l.1 .6M77.2 127.8l-.2 .8M77.2 128.4v.1M77.2 125l.4 1.7M77.2 125l.1 .1M77.2 129.1l-.1 .1"/>
<path d="M77.3 129.1h-.1M77.3 128h-.1M77.3 129l-.1 .1M77.3 127.8h.1M77.3 129v.1M77.3 126.7l-.1 .2M77.3 125.1l.4 1.4-.1 .1M77.4 126.7l-.1 .1M77.6 126.7h-.2M53.1 159.7h9.1v.7h-9.1zM53.3 159.7v-1.4h8.8v1.4M136 141.2a1.41 1.41 0 0 0 1.3 1.8h1.2a.64 .64 0 0 0 .5-.9h-2.9"/>
<path d="M136.1 141.2h3v.9M136.1 141.2h-.1M139.1 141.5h.1M139.1 141.3v.1M139.2 140.8v2.3M139.2 143l.4 .1M139.5 143.2h.1M139.6 140.7l-.4 .1M139.6 141.4v.1M139.7 140.4l-.1 .4M53.8 160.4l1 .8M54.9 161.2l.1 .3"/>
<path d="M55 161.5v1.8M55 163.3l.2 .8a5.6 5.6 0 0 0 2 2.4l.1 3.5 .7 1.9v3h20.3v-1.5h-5.4M60.3 162l.1 .2M60.4 162.2a6.2 6.2 0 0 1 2.2 5.6l.5 .2a9 9 0 0 1 6.6-1.3l1.4 .6M61.6 160.4l-1.2 .9-.1 .7M66.7 174.9v4.5a12.8 12.8 0 0 1 6.2 .1l2.1-.2v-4.4M66.7 176.7h8.3M66.7 177h8.3M66.7 177.7v.1M66.7 177.5h.1M66.9 177.5h7.9M66.9 177.8h7.9"/>
<path d="M67.6 173.4v.4h1.1M68 171.7h-.5l-3.6 1.7M68 171.7l.3 .2M68.3 171.9v1.5M68.7 173.4h-5.3v1.5M71.1 167.2a5.1 5.1 0 0 1 2.5 4.2v2M72.8 172.7v1.6M72.8 172.7l-.2-.3-.2-.1-3.3 .1-.2 .3v1.6l.4 .4h3.1l.2-.1 .2-.3M72.9 172.7v1.6M73 172.7l-.3-.4-.3-.1-3.4 .1-.3 .4v1.6l.2 .4 .4 .1M73 174.3l-.3 .5h-.3M73.6 171.6l2.9 1.7"/>
<path d="M74 173.4v.4h-1.1M75 177.5h.1M75 177.7v.1M76.5 173.3l.1 .1"/>
<circle cx="71.1" cy="136.7" r=".61"/>
<circle cx="71.1" cy="136.7" r=".55"/>
<circle cx="71.1" cy="136.7" r=".36"/>
<circle cx="69.5" cy="173.5" r=".12"/>
<circle cx="69.5" cy="172.7" r=".12"/>
<circle cx="69.5" cy="173.1" r=".12"/>
<circle cx="69.5" cy="173.9" r=".12"/>
<circle cx="69.5" cy="174.3" r=".12"/>
</g>
<!-- layer: 3 -->
<g fill="none" stroke="#000" stroke-width=".25">
<path d="M149.5 9.2v.8M149.5 10.4v.8M149.5 11.5v.8M149.5 12.7v.8M149.5 13.9v.7M149.5 15v.8M149.5 16.1v.8M149.5 17.3v.8M149.5 18.5v.7M149.5 19.6v.8M150.1 8.4h-.6v.5M150.5 8.4h.7"/>
<path d="M151.6 8.4h.8M152.8 8.4h.7M153.9 8.4h.8M155 8.4h.8M156.2 8.4h.8M157.4 8.4h.7M158.5 8.4h.8M159.7 8.4h.7M160.8 8.4h.8M161.9 8.4h.8M163.1 8.4h.8M164.3 8.4h.7"/>
<path d="M165.4 8.4h.8M166.6 8.4h.7M167.7 8.4h.8M168.9 8.4h.7M170 8.4h.8M171.2 8.4h.7M172.3 8.4h.8M173.5 8.4h.7M174.6 8.4h.8M175.8 8.4h.7M176.9 8.4h.8M178.1 8.4h.7"/>
<path d="M179.2 8.4h.8M180.4 8.4h.7M181.5 8.4h.8M182.7 8.4h.7M183.8 8.4h.8M185 8.4h.7M186.1 8.4h.8M187.3 8.4h.7M188.4 8.4h.8M189.6 8.4h.7M190.7 8.4h.8M191.9 8.4h.7"/>
<path d="M193 8.4h.8M194.2 8.4h.7M195.3 8.4h.8M196.5 8.4h.7M197.6 8.4h.8M198.8 8.4h.7M199.9 8.4h.8M201.1 8.4h.7M202.2 8.4h.8M203.4 8.4h.7M204.5 8.4h.8M205.7 8.4h.7"/>
<path d="M206.8 8.4h.8M208 8.4h.7M209.1 8.4h.8M210.3 8.4h.7M211.4 8.4h.8M212.6 8.4h.7M213.7 8.4h.8M214.9 8.4h.7M216 8.4h.8M217.2 8.4h.7M218.3 8.4h.8M219.5 8.4h.7"/>
<path d="M220.6 8.4h.8M221.8 8.4h.7M222.9 8.4h.8M224.1 8.4h.7M225.2 8.4h.8M226.4 8.4h.7M227.5 8.4h.8M228.7 8.4h.7M229.8 8.4h.8M231 8.4h.7M232.1 8.4h.8M233.3 8.4h.7"/>
<path d="M234.4 8.4h.8M235.6 8.4h.7M236.7 8.4h.8M237.9 8.4h.7M239 8.4h.8M240.2 8.4h.7M241.3 8.4h.8M242.5 8.4h.7M243.6 8.4h.8M244.8 8.4h.7M245.9 8.4h.8M247.1 8.4h.7"/>
<path d="M248.2 8.4h.6v.5M248.8 9.2v.8M248.8 10.4v.8M248.8 11.5v.8M248.8 12.7v.8M248.8 13.9v.7M248.8 15v.8M248.8 16.1v.8M248.8 17.3v.8M248.8 18.5v.7M248.8 19.6v.8M47.5 27.2v-19.6h202v167.3h-54.2"/>
<path d="M149.5 20.8v.7M149.5 21.9v.8M149.5 23v.8M149.5 24.2v.8M149.5 25.4v.7M149.5 26.5v.8M149.5 27.7v.7M149.5 28.8v.8M149.5 29.9v.8M149.5 31.1v.8M149.5 32.3v.7M149.5 33.4v.8"/>
<path d="M149.5 34.6v.7M149.5 35.7v.8M149.5 36.9v.7M149.5 38v.8M149.5 39.2v.7M248.8 20.8v.7M248.8 21.9v.8M248.8 23v.8M248.8 24.2v.8M248.8 25.4v.7M248.8 26.5v.8M248.8 27.7v.7"/>
<path d="M248.8 28.8v.8M248.8 29.9v.8M248.8 31.1v.8M248.8 32.3v.7M248.8 33.4v.8M248.8 34.6v.7M248.8 35.7v.8M248.8 36.9v.7M248.8 38v.8M248.8 39.2v.7M149.5 42.6v.5h.6M149.5 40.3v.8"/>
<path d="M149.5 41.5v.7M150.5 43.1h.7M151.6 43.1h.8M152.8 43.1h.7M153.9 43.1h.8M155 43.1h.8M156.2 43.1h.8M157.4 43.1h.7M158.5 43.1h.8M159.7 43.1h.7M160.8 43.1h.8M161.9 43.1h.8"/>
<path d="M163.1 43.1h.8M164.3 43.1h.7M165.4 43.1h.8M166.6 43.1h.7M167.7 43.1h.8M168.9 43.1h.7M170 43.1h.8M171.2 43.1h.7M172.3 43.1h.8M173.5 43.1h.7M174.6 43.1h.8M175.8 43.1h.7"/>
<path d="M176.9 43.1h.8M178.1 43.1h.7M179.2 43.1h.8M180.4 43.1h.7M181.5 43.1h.8M182.7 43.1h.7M183.8 43.1h.8M185 43.1h.7M186.1 43.1h.8M187.3 43.1h.7M188.4 43.1h.8M189.6 43.1h.7"/>
<path d="M190.7 43.1h.8M191.9 43.1h.7M193 43.1h.8M194.2 43.1h.7M195.3 43.1h.8M196.5 43.1h.7M197.6 43.1h.8M198.8 43.1h.7M199.9 43.1h.8M201.1 43.1h.7M202.2 43.1h.8M203.4 43.1h.7"/>
<path d="M204.5 43.1h.8M205.7 43.1h.7M206.8 43.1h.8M208 43.1h.7M209.1 43.1h.8M210.3 43.1h.7M211.4 43.1h.8M212.6 43.1h.7M213.7 43.1h.8M214.9 43.1h.7M216 43.1h.8M217.2 43.1h.7"/>
<path d="M218.3 43.1h.8M219.5 43.1h.7M220.6 43.1h.8M221.8 43.1h.7M222.9 43.1h.8M224.1 43.1h.7M225.2 43.1h.8M226.4 43.1h.7M227.5 43.1h.8M228.7 43.1h.7M229.8 43.1h.8M231 43.1h.7"/>
<path d="M232.1 43.1h.8M233.3 43.1h.7M234.4 43.1h.8M235.6 43.1h.7M236.7 43.1h.8M237.9 43.1h.7M239 43.1h.8M240.2 43.1h.7M241.3 43.1h.8M242.5 43.1h.7M243.6 43.1h.8M244.8 43.1h.7"/>
<path d="M245.9 43.1h.8M247.1 43.1h.7M248.8 42.6v.5h-.6M248.8 40.3v.8M248.8 41.5v.7M119 154.6h11.3l2.9 5.9M87.4 161.1h-13l-2.9 5.7M75.8 180.6l4.1 6.6h22.9"/>
</g>
<path d="M71.3 166.7l.5 .3-1 1.2zM133 160.6l.5-.3 .4 1.5zM75 179.3l1 1.2-.5 .2z" fill="#000" stroke="#000" stroke-width=".21"/>
<!-- layer: CEN -->
<path d="M70.8 173.4v2.2M70.8 176v.4M70.8 176.8v2.2" fill="none" stroke="#000" stroke-width=".25"/>
<!-- layer: #1-CEN -->
<path d="M70.9 136.1l.3 1.2M71.7 136.5l-1.2 .3" fill="none" stroke="#000" stroke-width=".21"/>
<!-- layer: 6 -->
<path d="M124.1 27.2h-76.6v147.7h147.8v-78.7" fill="none" stroke="#000" stroke-width=".25"/>
<text font-size="8.8" x="50.2" y="23.5">DST-700 (개폐)</text>
<text font-size="4.4" x="45.8" y="201.3">※주의: 비데 개폐높이 포함, 설치부위 도기허용차는 ±5%이므로 반드시 실측 확인 후 시공하십시오.</text>
<g font-size="2.7">
<text x="151.4" y="14.3">KS L1551위생도기 기준에 따라</text>
<text x="151.5" y="17.8">실 제품 치수는 아래와 같은 도기 허용공차 내에서 변할 수 있습니다.</text>
<text x="151.6" y="21.2">① 40mm미만 : ±2mm</text>
<text x="184.3" y="21.2">(KS)</text>
<text x="151.6" y="24.6">② 40mm이상 : ±5%</text>
<text x="151.6" y="28">③ 최대 허용공차 : ±25mm</text>
<text x="184.7" y="24.6">(KS)</text>
<text x="185.7" y="28">(KS)</text>
<text x="151.2" y="31.5">※정확한 시공을 위해서 반드시 제품 사이즈를 실측하고 시공하여 주시기 바랍니다.</text>
<text x="151.5" y="38.1">예시) 길이 725mm는 700~750mm까지의 치수 허용차를 가집니다.</text>
</g>
<g font-size="2.6">
<text x="74.4" y="43.5">725</text>
<text x="112.2" y="68.3">400</text>
<text x="39.6" y="77.9">250</text>
<text x="72.6" y="97.5">720</text>
<text x="29.1" y="139.7">940</text>
<text x="113.3" y="148.5">710</text>
<text x="36.6" y="155.5">520</text>
<text x="107.4" y="161.2">380</text>
<text x="40.8" y="169.9">150</text>
<text x="57.5" y="181.7">285</text>
<text x="56.8" y="186.5">305</text>
</g>
<g font-size="2.5">
<text x="37.7" y="94.8">(15A)</text>
<text x="37.8" y="91.7">R1/2</text>
<text x="41.8" y="127.3">TFT 700L</text>
<text x="92.2" y="130.4">DST 700</text>
<text x="118.7" y="153.8">DL P4010</text>
<text x="75.1" y="160.3">TFC 722N</text>
<text x="81.1" y="179.8">TFC 202VN</text>
<text x="80.3" y="189.8">(구 VG2 100 염비관)</text>
<text x="80.6" y="186.6">VN 100 SDR33</text>
</g>
</svg>
